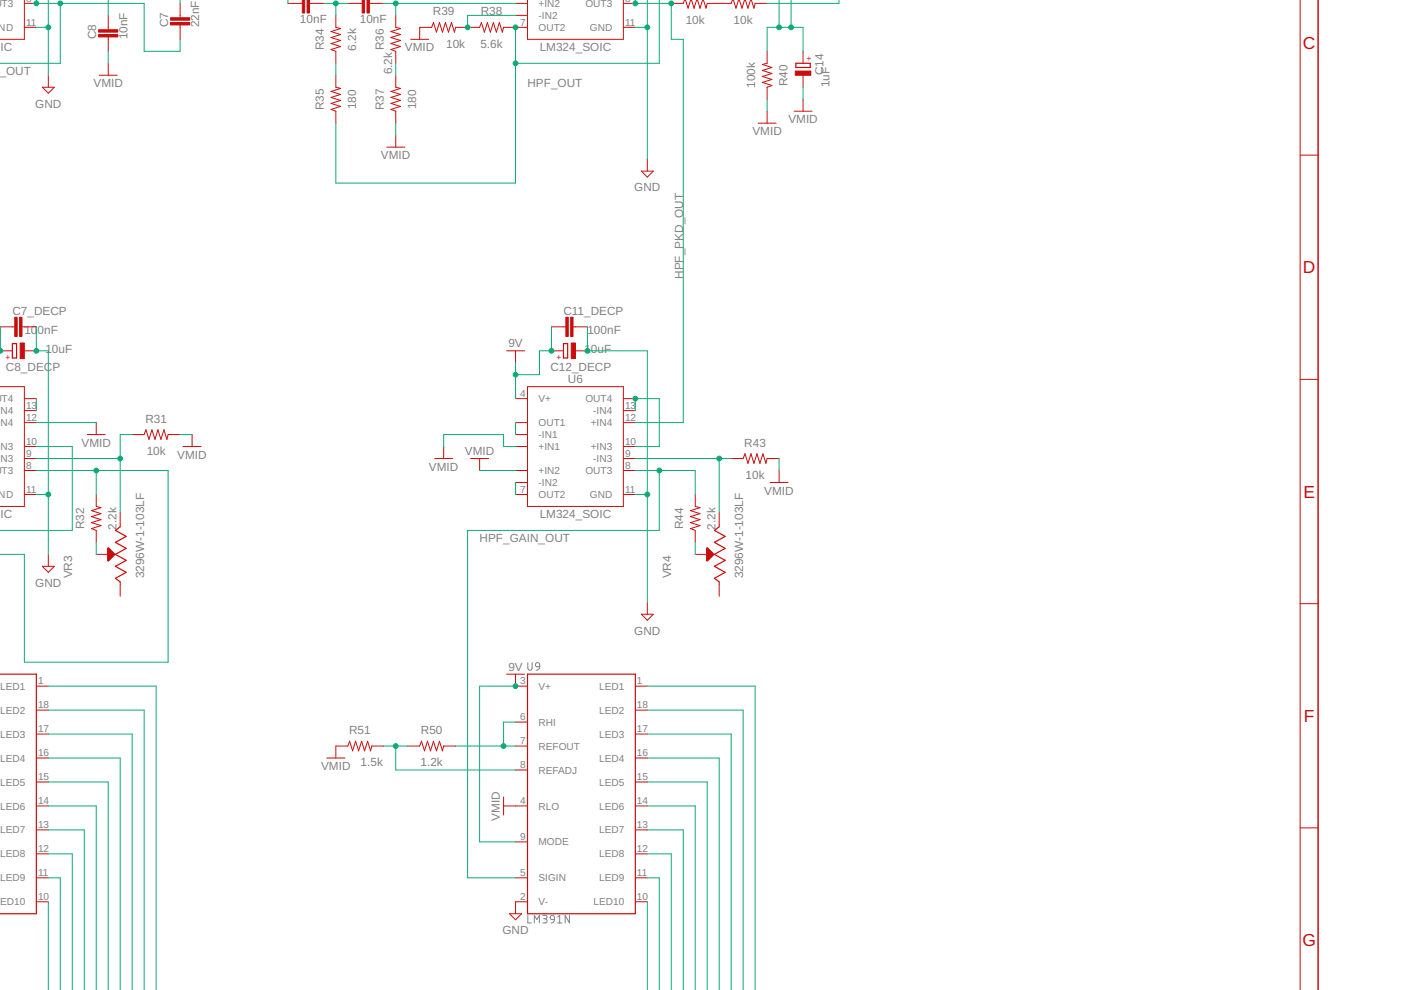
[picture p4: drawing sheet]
<svg xmlns="http://www.w3.org/2000/svg" width="297mm" height="210mm" viewBox="0 0 297 210" stroke-linecap="round" stroke-linejoin="round" font-family="sans-serif">
<path d="M111.9 140.5v1.1a.46 .46 0 0 0 .5 .5 .46 .46 0 0 0 .4-.5v-1.1M113.7 140.6l.3-.1 .3 .1 .1 .8-.8-.1-.1-.4zM114.4 141.4l-.1 .4-.6 .3M111.9 194.1v1.6h.7M113.3 195.7v-1.6l.5 .9 .6-.9v1.6M115.1 194.1h.5a.36 .36 0 0 1 .4 .3 .36 .36 0 0 1-.4 .4h-.3M115.5 194.8a.44 .44 0 0 1 .5 .4 .44 .44 0 0 1-.5 .5h-.4M116.8 194.2l.3-.1 .3 .1 .2 .8-.8-.1-.2-.4zM117.6 195l-.3 .6-.5 .1M118.2 195.7h.9M118.2 194.4l.5-.3v1.6M120.7 194.1v1.6l-.9-1.6v1.6" fill="none" stroke="#808080" stroke-width=".21"/>
<g fill="none" stroke="#c90d0c" stroke-width=".21">
<path d="M5.2 -.1v8.4h-5.2M111.8 -.1v8.4h20.4v-8.4M145.2 -.1l-.3 .8h-2.6M146.4 -.1l-.5 1.8-.6-1.7M147.7 -.1l-.5 1.8-.6-1.7M149 -.1l-.6 1.8-.5-1.7M155.3 -.1l-.3 .8h-5.1l-.2 1-.6-1.7M156.6 -.1l-.6 1.8-.5-1.7M157.9 -.1l-.6 1.8-.5-1.7M159.1 -.1l-.5 1.8-.6-1.7M159.3 0l.6 1.7 .2-1h2.5M275.7 -.1v210"/>
<path d="M5.2 5.8h2.5M5.2 .7h2.5M9 18.5h2.5l-1.3 1.3zM10.2 16v2.5M21 16h3.8M22.9 3.3v3M22.9 7.8v3.1M22.9 13.4v2.6M38.2 .7v3.1M38.2 5.3v3M61 .7h3.1M65.6 .7h3.1"/>
<path d="M71.2 3.3v2.5l1 .3-2 .6 2 .6-2 .7 2 .6-2 .6 2 .7-2 .6 1 .4v2.5M71.2 16v2.5l1 .3-2 .6 2 .6-2 .7 2 .6-2 .6 2 .7-2 .6 1 .4v2.5M73.7 .7h3.1M78.3 .7h3.1M83.9 3.3v2.5l1 .3-2 .6 2 .6-2 .7 2 .6-2 .6 2 .7-2 .6 1 .4v2.5M83.9 16v2.5l1 .3-2 .6 2 .6-2 .7 2 .6-2 .6 2 .7-2 .6 1 .4v2.5M87.1 8.3h3.8M109.3 .7h2.5M109.3 3.3h2.5M111.8 5.8h-5l-.3 1-.6-2-.7 2-.6-2-.6 2-.7-2-.6 2-.6-2-.4 1h-5.1l-.2 1-.7-2-.6 2-.7-2-.6 2-.6-2-.7 2-.6-2-.4 1h-2.5v2.5M132.2 5.8h2.5M132.2 .7h2.5"/>
<path d="M162.6 10.9v2.5l-1 .3 2.1 .6-2.1 .6 2.1 .7-2.1 .6 2.1 .6-2.1 .7 2.1 .6-1.1 .4v2.5M170.3 10.9v2.5M170.3 16v2.5M82 31.2h3.8M83.9 28.7v2.5M136 36.3h2.5l-1.3 1.2zM137.2 33.7v2.6M160.7 26.1h3.8M162.6 23.6v2.5M168.4 23.6h3.8M170.3 21v2.6M275.7 32.9h3.8"/>
<path d="M.1 69.3h3M.1 74.4h2.5M4.7 69.3h3M5.2 74.4h2.5M107.4 74.4h3.8M109.3 74.4v2.5M116.9 69.3h3.1M116.9 74.4h2.6M121.5 69.3h3M122 74.4h2.5M-.1 82h5.3v25.4h-5.2M5.2 97.2h2.5"/>
<path d="M5.2 84.5h2.5M5.2 94.7h2.5M5.2 87.1h2.5M5.2 99.8h2.5M5.2 89.6h2.5M18.5 92.1h3.8M20.4 89.6v2.5M28 92.1h2.6l.3-1 .7 2.1 .6-2.1 .7 2.1 .6-2.1 .6 2.1 .7-2.1 .6 2.1 .2-1.1h2.6M38.8 94.7h3.8M40.7 92.1v2.6M92.2 97.2h3.8M94.1 94.7v2.5"/>
<path d="M99.8 97.2h3.8M101.7 97.2v2.6M109.3 84.5h2.5M109.3 94.7h2.5M109.3 99.8h2.5M109.3 89.6h2.5M109.3 92.1h2.5M111.8 82h20.4v25.4h-20.4zM132.2 97.2h2.5M132.2 84.5h2.5M132.2 94.7h2.5M132.2 87.1h2.5"/>
<path d="M132.2 99.8h2.5M132.2 89.6h2.5M155 97.2h2.6l.3-1 .7 2 .6-2 .7 2 .6-2 .6 2 .7-2 .6 2 .2-1h2.6M165.2 99.8v2.5M275.7 80.4h3.8M5.2 104.8h2.5M10.2 117.5v2.6M20.4 104.8v2.6l1 .2-2 .7 2 .6-2 .6 2 .7-2 .6 2 .6-2 .7 1 .4v2.5M20.4 117.5h2.5M25.5 108.6v3.1M109.3 104.8h2.5M109.3 102.3h2.5"/>
<path d="M132.2 104.8h2.5M147.4 104.8v2.6l1 .2-2 .7 2 .6-2 .6 2 .7-2 .6 2 .6-2 .7 1 .4v2.5M147.4 117.5h2.5M152.5 108.6v3.1M163.3 102.3h3.8M9 120.1h2.5l-1.3 1.2zM25.5 123.4v3M136 130.2h2.5l-1.3 1.3zM137.2 127.7v2.5M152.5 123.4v3M275.7 128h3.8M7.7 145.5h2.5"/>
<path d="M7.7 150.6h2.5M7.7 155.6h2.5M81.4 158.2h-2.6l-.2 1-.7-2-.6 2-.6-2-.7 2-.6-2-.6 2-.7-2-.4 1h-2.5v2.5M86.4 158.2h2.6l.4-1 .6 2 .6-2 .7 2 .6-2 .6 2 .7-2 .6 2 .3-1h2.5M107.4 142.9h3.8M109.3 142.9v2.6h2.5M109.3 158.2h2.5M109.3 153.1h2.5M134.7 145.5h2.5M134.7 150.6h2.5M134.7 155.6h2.5M7.7 160.7h2.5"/>
<path d="M7.7 165.8h2.5M7.7 170.9h2.5M7.7 176h2.5M69.3 160.7h3.8M106.8 170.9h5M106.8 169v3.8M109.3 178.5h2.5M109.3 163.3h2.5M134.7 160.7h2.5M134.7 165.8h2.5M134.7 170.9h2.5M134.7 176h2.5"/>
<path d="M275.7 175.5h3.8M7.7 181h2.5M7.7 186.1h2.5M7.7 191.2h2.5M108 193.7h2.6l-1.3 1.3zM109.3 186.1h2.5M111.8 191.2h-2.5v2.5M134.7 181h2.5M134.7 186.1h2.5M134.7 191.2h2.5"/>
</g>
<g fill="#c90d0c" stroke="#c90d0c" stroke-width=".21">
<path d="M36.2 4.8h4v.5h-4z"/>
<path d="M36.2 3.8h4v.5h-4z"/>
<path d="M20.9 7.3h4.1v.5h-4.1z"/>
<path d="M20.9 6.3h4.1v.5h-4.1z"/>
<path d="M3.1 67.3h.5v4h-.5z"/>
<path d="M4.1 67.3h.6v4h-.6z"/>
<path d="M4.3 72.7h.9v3.3h-.9z"/>
<path d="M76.8 -.1h.5v2.9h-.5z"/>
<path d="M77.8 -.1h.5v2.9h-.5z"/>
<path d="M64.1 -.1h.5v2.9h-.5z"/>
<path d="M65.1 -.1h.5v2.9h-.5z"/>
<path d="M168.6 15.1h3.3v.9h-3.3z"/>
<path d="M120 67.3h.5v4h-.5z"/>
<path d="M121 67.3h.5v4h-.5z"/>
<path d="M121.1 72.7h.9v3.3h-.9z"/>
</g>
<path d="M168.7 13.4h3.1v.9h-3.1zM2.6 72.9h.9v3h-.9zM119.5 72.9h.9v3h-.9zM22.9 116.3l1.3 1.2-1.3 1.3zM25.5 111.7l-1 .8 2.3 1.2-2.3 1.3 2.3 1.3-2.3 1.2 2.3 1.3-2.3 1.3 2.3 1.2-2.3 1.3 1 .8M149.9 116.3l1.3 1.2-1.3 1.3zM152.5 111.7l-1 .8 2.3 1.2-2.3 1.3 2.3 1.3-2.3 1.2 2.3 1.3-2.3 1.3 2.3 1.2-2.3 1.3 1 .8M-.1 142.9h7.8v50.8h-7.7M111.8 142.9h22.9v50.8h-22.9z" fill="none" stroke="#c90d0c" stroke-width=".25"/>
<g fill="#c90d0c" stroke="#c90d0c" stroke-width=".21">
<path d="M22.8 116.2l.2-.1 1.4 1.4-1.4 1.5-.2-.1z" fill-rule="evenodd"/>
<path d="M149.8 116.2l.2-.1 1.4 1.4-1.4 1.5-.2-.1z" fill-rule="evenodd"/>
</g>
<path d="M279.5 -.1v210" fill="none" stroke="#c90d0c" stroke-width=".32"/>
<g fill="none" stroke="#0dab76" stroke-width=".21">
<path d="M7.7 -.1v.8h22.9v10.2h7.6v-2.6M10.2 -.1v16.1M22.9 0v3.3M38.2 -.1v.8M61 -.1v.8M134.7 -.1v.8h7.6v7.6h2.6v81.3h-10.2M137.2 -.1v33.8M139.8 -.1v13.5h-30.5M165.2 0v5.8M167.7 -.1v5.9M177.9 -.1v.8h-15.3M7.7 5.8h2.5"/>
<path d="M12.8 .7v12.7h-12.9M22.9 10.9v2.5M68.7 .7h5M71.2 .7v2.6M71.2 13.4v2.6M81.4 .7h27.9M83.9 .7v2.6M83.9 13.4v2.6M109.3 5.8v33h-38.1v-12.7M109.3 3.3h-10.2v2.5M134.7 5.8h2.5M162.6 10.9v-5.1h7.7v5.1"/>
<path d="M170.3 18.5v2.5M83.9 26.1v2.6M162.6 21v2.6M.1 69.3v5.1h-.1M7.7 69.3v5.1h2.5v43.1M109.3 76.9v7.6M116.9 69.3v5.1h-2.5v5h-5.1M124.5 69.3v5.1h12.7v53.3M7.7 84.5v2.6M7.7 89.6h12.7M7.7 99.8h27.9v40.6h-30.4v-22.9h-5.2M7.7 94.7h7.6v17.8h-15.4"/>
<path d="M7.7 97.2h17.8M20.4 99.8v5M28 92.1h-2.5v16.5M38.2 92.1h2.5M94.1 94.7v-2.6h12.7v2.6h2.5M101.7 99.8h7.6M109.3 89.6v2.5M134.7 99.8h12.7v5M134.7 87.1v-2.6h5.1v10.2h-5.1M134.7 97.2h20.3M139.8 99.8v12.7h-40.7v73.6h10.2M152.5 97.2v11.4"/>
<path d="M165.2 97.2v2.6M7.7 104.8h2.5M20.4 115v2.5M109.3 102.3v2.5M134.7 104.8h2.5M147.4 115v2.5M10.2 145.5h22.9v64.4M10.2 150.6h20.4v59.3M10.2 155.6h17.8v54.3M81.4 158.2h5M83.9 158.2v5.1h25.4M96.6 158.2h12.7"/>
<path d="M109.3 145.5h-7.6v33h7.6M109.3 153.1h-2.5v5.1M137.2 145.5h22.9v64.4M137.2 155.6h17.8v54.3M137.2 150.6h20.4v59.3M10.2 165.8h12.7v44.1M10.2 170.9h10.2v39M10.2 160.7h15.3v49.2M10.2 176h7.7v33.9M137.2 176h7.7v33.9M137.2 170.9h10.2v39M137.2 160.7h15.3v49.2"/>
<path d="M137.2 165.8h12.7v44.1M10.2 191.2v18.7M10.2 186.1h2.6v23.8M10.2 181h5.1v28.9M137.2 191.2v18.7M137.2 186.1h2.6v23.8M137.2 181h5.1v28.9"/>
</g>
<g fill="#0dab76" stroke="#0dab76" stroke-width=".21">
<path d="M-.1 73.9a.47 .47 0 0 1 .7 .5 .47 .47 0 0 1-.7 .4z" fill-rule="evenodd"/>
<circle cx="10.2" cy="5.8" r=".51"/>
<circle cx="10.2" cy="104.8" r=".51"/>
<circle cx="7.7" cy="74.4" r=".51"/>
<circle cx="137.2" cy="5.8" r=".51"/>
<circle cx="124.5" cy="74.4" r=".51"/>
<circle cx="137.2" cy="104.8" r=".51"/>
<circle cx="109.3" cy="145.5" r=".51"/>
<circle cx="109.3" cy="79.4" r=".51"/>
<circle cx="116.9" cy="74.4" r=".51"/>
<circle cx="7.7" cy=".7" r=".51"/>
<circle cx="12.8" cy=".7" r=".51"/>
<circle cx="20.4" cy="99.8" r=".51"/>
<circle cx="25.5" cy="97.2" r=".51"/>
<circle cx="71.2" cy=".7" r=".51"/>
<circle cx="83.9" cy=".7" r=".51"/>
<circle cx="99.1" cy="5.8" r=".51"/>
<circle cx="109.3" cy="13.4" r=".51"/>
<circle cx="109.3" cy="5.8" r=".51"/>
<circle cx="165.2" cy="5.8" r=".51"/>
<circle cx="167.7" cy="5.8" r=".51"/>
<circle cx="134.7" cy=".7" r=".51"/>
<circle cx="142.3" cy=".7" r=".51"/>
<circle cx="134.7" cy="84.5" r=".51"/>
<circle cx="139.8" cy="99.8" r=".51"/>
<circle cx="152.5" cy="97.2" r=".51"/>
<circle cx="106.8" cy="158.2" r=".51"/>
<circle cx="83.9" cy="158.2" r=".51"/>
</g>
<g font-size="3.7" fill="#c90d0c">
<text x="276.2" y="10.4">C</text>
<text x="276.2" y="58">D</text>
<text x="276.3" y="105.5">E</text>
<text x="276.4" y="153.1">F</text>
<text x="276.1" y="200.6">G</text>
</g>
<g font-size="2.5" fill="#808080">
<text x="35.6" y="5.8" transform="rotate(-90 35.6 5.8)">C7</text>
<text x="42.3" y="5.8" transform="rotate(-90 42.3 5.8)">22nF</text>
<text x="63.6" y="4.8">10nF</text>
<text x="76.3" y="4.8">10nF</text>
<text x="91.8" y="3.3">R39</text>
<text x="101.9" y="3.3">R38</text>
<text x="145.4" y="5">10k</text>
<text x="155.5" y="5">10k</text>
<text x=".1" y="10.9">IC</text>
<text x="20.4" y="8.3" transform="rotate(-90 20.4 8.3)">C8</text>
<text x="27" y="8.3" transform="rotate(-90 27 8.3)">10nF</text>
<text x="68.7" y="10.6" transform="rotate(-90 68.7 10.6)">R34</text>
<text x="75.5" y="10.7" transform="rotate(-90 75.5 10.7)">6.2k</text>
<text x="81.4" y="10.6" transform="rotate(-90 81.4 10.6)">R36</text>
<text x="85.8" y="10.9">VMID</text>
<text x="94.6" y="10.1">10k</text>
<text x="101.9" y="10.1">5.6k</text>
<text x="114.4" y="10.9">LM324_SOIC</text>
<text x="-.1" y="16">_OUT</text>
<text x="83.1" y="15.8" transform="rotate(-90 83.1 15.8)">6.2k</text>
<text x="174.6" y="16" transform="rotate(-90 174.6 16)">C14</text>
<text x="7.5" y="22.8">GND</text>
<text x="19.8" y="18.5">VMID</text>
<text x="68.7" y="23.3" transform="rotate(-90 68.7 23.3)">R35</text>
<text x="75.5" y="23.1" transform="rotate(-90 75.5 23.1)">180</text>
<text x="81.4" y="23.3" transform="rotate(-90 81.4 23.3)">R37</text>
<text x="88.2" y="23.1" transform="rotate(-90 88.2 23.1)">180</text>
<text x="111.8" y="18.5">HPF_OUT</text>
<text x="160.1" y="18.7" transform="rotate(-90 160.1 18.7)">100k</text>
<text x="167" y="18.2" transform="rotate(-90 167 18.2)">R40</text>
<text x="175.8" y="18.5" transform="rotate(-90 175.8 18.5)">1uF</text>
<text x="159.5" y="28.7">VMID</text>
<text x="167.1" y="26.1">VMID</text>
<text x="80.8" y="33.7">VMID</text>
<text x="134.5" y="40.6">GND</text>
<text x="144.9" y="59.1" transform="rotate(-90 144.9 59.1)">HPF_PKD_OUT</text>
<text x="2.6" y="66.8">C7_DECP</text>
<text x="5.2" y="70.8">10</text>
<text x="8" y="70.8">0nF</text>
<text x="119.5" y="66.8">C11_DECP</text>
<text x="124.5" y="70.8">100nF</text>
<text x="9.6" y="74.9">10uF</text>
<text x="107.8" y="73.6">9V</text>
<text x="123.9" y="74.9">10uF</text>
<text x="1.3" y="78.7">C8_DECP</text>
<text x="116.7" y="78.7">C12_DECP</text>
<text x="120.4" y="81.2">U6</text>
<text x="30.8" y="89.6">R31</text>
<text x="17.3" y="94.7">VMID</text>
<text x="157.8" y="94.7">R43</text>
<text x="31.1" y="96.5">10k</text>
<text x="37.6" y="97.2">VMID</text>
<text x="90.9" y="99.8">VMID</text>
<text x="98.6" y="96.5">VMID</text>
<text x="158.1" y="101.5">10k</text>
<text x="162" y="104.8">VMID</text>
<text x=".1" y="109.9">IC</text>
<text x="17.9" y="112.2" transform="rotate(-90 17.9 112.2)">R32</text>
<text x="24.7" y="112.3" transform="rotate(-90 24.7 112.3)">2.2k</text>
<text x="114.4" y="109.9">LM324_SOIC</text>
<text x="144.9" y="112.2" transform="rotate(-90 144.9 112.2)">R44</text>
<text x="151.7" y="112.3" transform="rotate(-90 151.7 112.3)">2.2k</text>
<text x="101.7" y="115">HPF_GAIN_OUT</text>
<text x="7.5" y="124.4">GND</text>
<text x="15.3" y="122.6" transform="rotate(-90 15.3 122.6)">VR3</text>
<text x="30.6" y="122.6" transform="rotate(-90 30.6 122.6)">3296W-1-103LF</text>
<text x="142.3" y="122.6" transform="rotate(-90 142.3 122.6)">VR4</text>
<text x="157.6" y="122.6" transform="rotate(-90 157.6 122.6)">3296W-1-103LF</text>
<text x="134.5" y="134.6">GND</text>
<text x="107.8" y="142.2">9V</text>
<text x="74" y="155.6">R51</text>
<text x="89.2" y="155.6">R50</text>
<text x="68.1" y="163.3">VMID</text>
<text x="76.5" y="162.5">1.5k</text>
<text x="89.2" y="162.5">1.2k</text>
<text x="106" y="174" transform="rotate(-90 106 174)">VMID</text>
<text x="106.5" y="198.1">GND</text>
</g>
<g font-size="2.1" fill="#808080">
<text x=".3" y="1.5">T3</text>
<text x="5.5" y="5.4">11</text>
<text x="5.5" y=".4">8</text>
<text x="110.3" y="5.4">7</text>
<text x="114.2" y="4">-IN2</text>
<text x="114.2" y="1.5">+IN2</text>
<text x="124.1" y="1.5">OUT3</text>
<text x="132.5" y="5.4">11</text>
<text x="132.5" y=".4">8</text>
<text x="-.3" y="6.6">ND</text>
<text x="114.2" y="6.6">OUT2</text>
<text x="125.1" y="6.6">GND</text>
<text x="-.5" y="87.8">IN4</text>
<text x=".3" y="85.3">T4</text>
<text x="5.5" y="86.7">13</text>
<text x="5.5" y="89.3">12</text>
<text x="110.3" y="84.2">4</text>
<text x="114.2" y="85.3">V+</text>
<text x="124.1" y="85.3">OUT4</text>
<text x="125.8" y="87.8">-IN4</text>
<text x="132.5" y="86.7">13</text>
<text x="132.5" y="89.3">12</text>
<text x="-.5" y="95.4">IN3</text>
<text x="-.5" y="90.4">IN4</text>
<text x="5.5" y="94.3">10</text>
<text x="114.2" y="90.4">OUT1</text>
<text x="114.2" y="92.9">-IN1</text>
<text x="114.2" y="95.4">+IN1</text>
<text x="125.3" y="95.4">+IN3</text>
<text x="125.3" y="90.4">+IN4</text>
<text x="132.5" y="94.3">10</text>
<text x="-.5" y="98">IN3</text>
<text x=".3" y="100.5">T3</text>
<text x="5.5" y="96.9">9</text>
<text x="5.5" y="99.4">8</text>
<text x="114.2" y="100.5">+IN2</text>
<text x="124.1" y="100.5">OUT3</text>
<text x="125.8" y="98">-IN3</text>
<text x="132.5" y="96.9">9</text>
<text x="132.5" y="99.4">8</text>
<text x="-.3" y="105.6">ND</text>
<text x="5.5" y="104.5">11</text>
<text x="110.3" y="104.5">7</text>
<text x="114.2" y="103.1">-IN2</text>
<text x="114.2" y="105.6">OUT2</text>
<text x="125.1" y="105.6">GND</text>
<text x="132.5" y="104.5">11</text>
<text x="0" y="146.2">LED1</text>
<text x="8.1" y="145.1">1</text>
<text x="110.3" y="145.1">3</text>
<text x="114.2" y="146.2">V+</text>
<text x="127" y="146.2">LED1</text>
<text x="135.1" y="145.1">1</text>
<text x="0" y="151.3">LED2</text>
<text x="8.1" y="150.2">18</text>
<text x="8.1" y="155.3">17</text>
<text x="110.3" y="152.7">6</text>
<text x="114.2" y="153.9">RHI</text>
<text x="127" y="151.3">LED2</text>
<text x="135.1" y="150.2">18</text>
<text x="135.1" y="155.3">17</text>
<text x="0" y="156.4">LED3</text>
<text x="0" y="161.5">LED4</text>
<text x="8.1" y="160.4">16</text>
<text x="110.3" y="157.8">7</text>
<text x="114.2" y="158.9">REFOUT</text>
<text x="127" y="156.4">LED3</text>
<text x="127" y="161.5">LED4</text>
<text x="135.1" y="160.4">16</text>
<text x="0" y="166.6">LED5</text>
<text x="8.1" y="165.4">15</text>
<text x="110.3" y="162.9">8</text>
<text x="114.2" y="164">REFADJ</text>
<text x="127" y="166.6">LED5</text>
<text x="135.1" y="165.4">15</text>
<text x="0" y="171.6">LED6</text>
<text x="8.1" y="170.5">14</text>
<text x="110.3" y="170.5">4</text>
<text x="114.2" y="171.6">RLO</text>
<text x="127" y="171.6">LED6</text>
<text x="135.1" y="170.5">14</text>
<text x="0" y="176.7">LED7</text>
<text x="8.1" y="175.6">13</text>
<text x="110.3" y="178.1">9</text>
<text x="114.2" y="179.3">MODE</text>
<text x="127" y="176.7">LED7</text>
<text x="135.1" y="175.6">13</text>
<text x="0" y="181.8">LED8</text>
<text x="8.1" y="180.7">12</text>
<text x="8.1" y="185.8">11</text>
<text x="110.3" y="185.8">5</text>
<text x="127" y="181.8">LED8</text>
<text x="135.1" y="180.7">12</text>
<text x="135.1" y="185.8">11</text>
<text x="0" y="186.9">LED9</text>
<text x="0" y="192">ED10</text>
<text x="8.1" y="190.8">10</text>
<text x="110.3" y="190.8">2</text>
<text x="114.2" y="186.9">SIGIN</text>
<text x="114.2" y="192">V-</text>
<text x="125.8" y="192">LED10</text>
<text x="127" y="186.9">LED9</text>
<text x="135.1" y="190.8">10</text>
</g>
<g font-size="1.8" fill="#c90d0c">
<text x="172.1" y="13" transform="rotate(-90 172.1 13)">+</text>
<text x="1.2" y="76.2">+</text>
<text x="118" y="76.2">+</text>
</g>
</svg>
